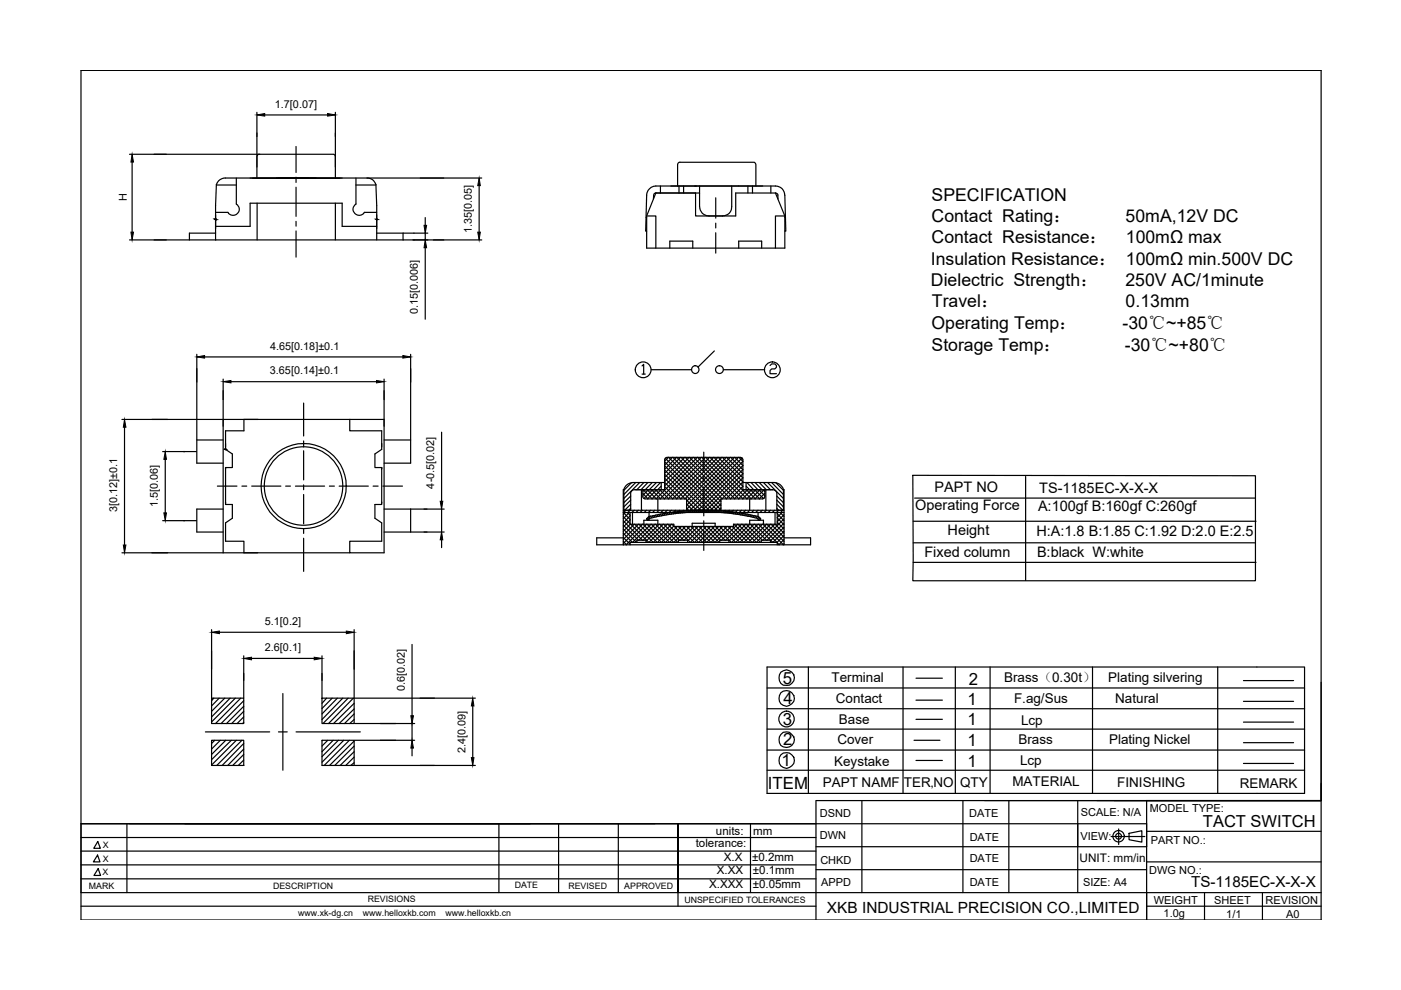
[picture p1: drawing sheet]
<svg xmlns="http://www.w3.org/2000/svg" width="297mm" height="210mm" viewBox="0 0 297 210" stroke-linecap="round" stroke-linejoin="round" font-family="sans-serif">
<g fill="none" stroke="#000" stroke-width=".25">
<path d="M32.7 32.7h22.4M45.9 39.2h4.2M50.1 37.7v5.6a1.29 1.29 0 0 1 .2 2 1.29 1.29 0 0 1-2-.3h-2.6M53.5 37.8h18.6M54.5 37.8v-4.6l.3-.5h15.9l.4 .5v4.6M54.5 28.2v7.2M62.8 31.1v5.5M62.8 37.6v1.1M62.8 39.7v6.2M71.1 28.2v7.2M75.5 37.7v5.6a1.29 1.29 0 0 0-.3 2 1.29 1.29 0 0 0 2-.3h2.7M75.5 39.2h4.2"/>
<path d="M77.9 37.7h16.2M140 39.4v1.5M143.7 39.4v-4.5l.3-.5h15.9l.4 .5v4.5M144 39.4v1.5M144.9 39.4v1.5M148.3 39.4v4.4a2.01 2.01 0 0 0 1.9 1.9l3 .1a1.88 1.88 0 0 0 1.9-2v-4.4M158.6 39.4v1.5M159.5 39.4v1.5M163.4 39.4v1.5M32.7 50.9h7.4M45.7 50.9l.2-11.8a1.97 1.97 0 0 1 1.9-1.4h30a1.87 1.87 0 0 1 1.9 1.4l.2 11.8M45.7 49.4h-5.5v1.5h53.9"/>
<path d="M45.7 48h7.3v-4.9h19.5v4.9h7.4M45.7 50.8v.1M54.5 43.1v7.8M62.8 46.9v1M62.8 49v5.5M71.1 43.1v7.8M79.9 49.4h7.9M85.5 49.4v1.5M137 46.1h.1M137.1 49h-.2l.2-7.6a2.03 2.03 0 0 1 2-2h25.4a1.95 1.95 0 0 1 1.9 2l.2 7.6h-.2M137.1 45.8h2v6.8M139.1 40.9l-.4 .2-.2 1.1"/>
<path d="M139.1 40.9l-2 4.9v6.8h29.3v-6.8M139.1 40.9h9.2M142 52.6v-1.5h4.9v1.5M147.5 40.9v4.9h8.5v-4.9h8.4M151.8 41.9v4.4M151.8 47.3v1M151.8 49.3v4.4M156.6 52.6v-1.5h4.9v1.5M164.4 40.9l.5 .3 .1 1M164.4 40.9l2 4.9M166.4 45.8h-2v6.8M166.4 46.1h.1"/>
<path d="M41.7 78.1v15.1M87.1 78.1v15.1M136.1 77.6l.4-.4v2.1M136.1 79.3h.7M138.1 78.4h8.5M151.5 74.4l-3.5 3.4M153.4 78.4h8.7M163.3 77.5l.3-.3h.7l.3 .3v.4l-.3 .3h-.7l-.3 .4v.6h1.3M32.2 88.9h15.1M38.9 95.7h2.7M47.3 93.3h-5.6v4.9h5.6M47.3 82.8v6"/>
<path d="M47.3 88.9v28.3M47.8 99.1v.3M54.6 88.9h-7.3v1.5M64.4 85.5v6.9M64.4 93.5v1.1M64.4 95.6v6.2M74.2 88.9h-22.5v2.4h-3.9v4l1.5 1v2.8h-1.5v7.9h1.5v2.9l-1.5 1v3.9h3.9v2.4M81.4 88.9v28.3h-7.2v-2.4h6.7v-3.9l-1.4-1v-2.9h1.4v-7.9v.3M81.4 90.4v-1.5h-7.2v2.4h6.7v4l-1.4 1v2.8h1.4M81.4 93.3h5.7v4.9h-5.7M81.4 82.8v6M140.9 99.6l8.6 8.5"/>
<path d="M140.9 98.7l9.4 9.4M140.9 97.9l10.3 10.3M140.9 97.8l.9-.8 11 11.1M141 97.1l11.1 11.1M142.6 97l-1.7 1.6M142.6 97l10.3 10.2M143.5 97l-2.6 2.5M143.5 97l9.4 9.3M144.3 97l-3.4 3.4M144.4 97l8.7 8.8M145.2 97l-4.3 4.2M145.3 97l8.8 8.8"/>
<path d="M146.1 97l-5.2 5.1M146.2 97l8.7 8.8M147 97l-6.1 6M147.1 97l8.7 8.8M147.9 97l-8.8 8.8M147.9 97l8.8 8.8M148.7 97l-8.8 8.8M148.8 97l8.8 8.8M149.2 95.9v4.2M149.6 97l-8.8 8.8M149.6 97l8.8 8.8M150.4 97l-8.7 8.8"/>
<path d="M150.5 97l8.8 8.8M151.3 97l-8.7 8.8M151.4 97l6.1 6.1-2.7 2.7M152.2 97l-8.8 8.8M152.3 97l5.2 5.2-3.5 3.6M153.1 97l-8.8 8.8M153.1 97l4.4 4.3M154 97l-8.8 8.8M154 97l3.5 3.4-7.7 7.7M154.8 97l-9.2 9.3M154.9 97l2.6 2.6M155.7 97l-10.1 10.1"/>
<path d="M155.8 97l1.7 1.7-9.5 9.4M156.6 97l-11 11M156.7 97l.8 .8-10.4 10.4M157.3 97.1l-11 11.1M157.5 99.6l-8.6 8.5M32.2 117.2h42M38.9 110.4h2.7M46.1 103.1h4.1M47.3 107.9h-5.6v4.9h5.6M47.8 106.5v.2M51.3 103.1h1M53.4 103.1h6.1"/>
<path d="M60.6 103.1h1M62.6 103.1h6.2M64.4 102.8v1M64.4 104.8v6.3M64.4 112.1v1M64.4 114.1v7M69.8 103.1h1.1M71.9 103.1h6.2M79.1 103.1h1.1M80.9 106.5v.2M81.2 103.1h4.1M81.4 107.9h9.1"/>
<path d="M81.4 112.8h9.1M87.1 107.9v4.9M132.2 108.2h34M132.2 114h-5.7v1.5h45.4v-1.5h-5.7M132.2 114.8l.6 .7M132.2 113.9l1.4 1.5M132.2 112.2l2.7 2.8M132.2 111.3l3.2 3.2M132.2 110.4l4 4.1M132.2 109.5l1.4 1.5M132.3 103.8h-.1v11.7M132.6 108.7l-.4 .4"/>
<path d="M132.7 108.2l-.5 .5M133 108.7l.6 .5M133.4 108.7l-1.2 1.3M133.6 108.7v2.5h9.3v.4h12.6v-.4h9.3v-2.5M133.6 108.2l-.5 .5M133.6 115.5v-.5h31.2v.5M133.6 109.4l-1.4 1.5M133.6 110.3l-1.4 1.4M133.6 111.2l-1.4 1.4M133.7 111.2l3.9 3.8 3.9-3.8M133.7 105.2l-1.4 1.4M133.7 106l-1.4 1.5"/>
<path d="M133.7 106.9l-1.3 1.3M133.7 107.8l-.4 .4M133.9 102.3l-1.6 1.7M134.1 108.7v2.5M134.5 108.2l-.5 .5M134.5 111.2l-2.3 2.3M134.6 111.2l3.9 3.8 3.9-3.8M134.6 103.8h6.3v-6.3l.1-.3 .4-.2h15.8l.3 .5v6.3M134.8 102.3l-2.5 2.5M135 114.9v-.4h2v.5M135.3 108.2l-.4 .5M135.4 111.2l-3.2 3.2"/>
<path d="M135.5 111.2l3.8 3.8M135.6 102.3l-3.3 3.4M136 103.8v4.4M136.2 108.2l-.5 .5M136.3 103.8v1.6l.5 .4h8.8v2.1l.3 .5h6.6l.4-.5v-2.1h8.8l.4-.4 .1-1.6h-4.7M136.3 104.6l1.1 1.2M136.3 103.8l2 2M136.5 111.2v-.9h3v.9M136.5 102.3l-1.5 1.5M136.6 103.8l-.3 .4M137.1 108.2l-.5 .5M137.1 111.2l-4.4 4.3"/>
<path d="M137.1 109.9a2.64 2.64 0 0 1 2-.7 51 51 0 0 1 21.7 .3l.5 .5-.2 .3a2.85 2.85 0 0 0-2-.8 48.3 48.3 0 0 0-21.4 .4l-.4 .4zM137.2 111.2l3.9 3.8 3.4-3.4M137.2 103.8l2 2M137.4 102.3l-1.5 1.5M137.5 103.8l-1.2 1.2M137.6 108.7v1.6M137.9 109.4l-.7 .7M138 108.2l-.6 .5M138 111.2l-3.9 3.8-1.9-1.9M138.1 111.2l3.9 3.8 3.4-3.4M138.1 103.8l2 2M138.3 102.3l-1.5 1.5"/>
<path d="M138.4 103.8l-1.9 1.9M138.5 109.3l-.5 .5M138.8 108.2l-.4 .5M138.9 111.2l-3.4 3.3M139 111.2l3.9 3.8 3.4-3.4M139 103.8l1.9 2M139.1 109.2l-.6 .5M139.2 102.3l-1.5 1.5M139.3 103.8l-2 2M139.5 105.8v2.4M139.6 109.1l-.5 .5M139.7 108.2l-.4 .5"/>
<path d="M139.8 111.2l-3.5 3.3M139.9 111.2l3.8 3.8 .1-.1M139.9 103.8l1.9 2M140 102.3l-1.4 1.5M140.1 109l-.5 .5M140.2 103.8l-2 2M140.2 102.3v1.5M140.2 103.1l-.8 .7M140.6 108.2l-.5 .5M140.6 111.2l-3.6 3.6M140.7 108.9l-.5 .5M140.7 111.2l3.4 3.3"/>
<path d="M140.7 103.8l1.9 2M140.9 102.3h-6.8a2.05 2.05 0 0 0-1.8 1.5v4.4h1.4l.1-3.9a2.2 2.2 0 0 1 2.1-.5h.6M140.9 103.2l2.6 2.6M140.9 102.3l3.5 3.5M140.9 101.4l4.4 4.4M140.9 100.5l7.7 7.6M141.2 108.8l-.5 .4M141.5 108.2l-.5 .5M141.6 111.2l3.4 3.3M141.7 108.7l-.5 .5M142.2 108.7l-.4 .4M142.4 108.2l-.6 .5"/>
<path d="M142.4 111.2l.5 .3-3.5 3.5M142.7 108.6l-.4 .4M142.9 111.6l3.5 3.4 3.4-3.4M143.2 108.2l-.3 .3M143.2 108.5l-.4 .5M143.6 111.6l-3.4 3.4-3.9-3.8-4.1 4M143.7 108.4l-.5 .5M143.8 111.6l3.5 3.4 3.4-3.4M143.8 115v-.5h2v.5M144.1 108.2l-.3 .2M144.2 108.4l-.5 .4M144.7 111.6l3.4 3.4 3.4-3.4"/>
<path d="M144.7 108.4l-.5 .4M144.9 108.2l-.1 .2M145.1 108.3l-.4 .4M145.6 111.6l3.4 3.4 3.4-3.4M145.6 107.8l.4 .4M145.6 106.9l1.3 1.3M145.6 106l2.1 2.2M145.7 108.3l-.5 .4M146.1 108.2l-.4 .5M146.5 111.6l3.3 3.4 3.4-3.4M146.6 108.2l-.4 .4M146.8 111.6v-.7h4.8v.7l3.5 3.4"/>
<path d="M147.1 108.2l-.5 .4M147.2 111.6l-3 2.9M147.3 111.6l3.4 3.4 3.5-3.4M147.5 108.2l-.4 .4M147.9 108.1l-.3 .5M148 111.6l-2.9 2.9M148.2 111.6l3.4 3.4 3.5-3.4M148.4 108.1l-.4 .5M148.8 108.1l-.4 .4M148.9 111.6l-3.1 3.1M149.1 111.6l3.4 3.4 .1-.1M149.2 101.1v1"/>
<path d="M149.2 103.2v6.2M149.2 110.4v1.1M149.2 112.5v4.2M149.3 108.1l-.4 .4M149.7 108.1l-.4 .4M149.9 111.6l3 2.9M150.1 108.1l-.3 .4M150.6 108.1l-.4 .4M150.8 111.6l2.9 2.9M151 108.2l-.4 .4M151.4 108.2l-.4 .4M151.8 108.2l-.3 .4"/>
<path d="M152.2 108.2l-.4 .4M152.6 115v-.5h1.9v.5M152.6 108.3l-.3 .3M152.9 108.2l-.2 .1M152.9 105.9l-2.2 2.3M152.9 106.8l-1.4 1.4M152.9 107.7l-.5 .5M153 108.3l-.3 .4M153.5 108.3l-.4 .4M153.7 108.2l-.1 .2M153.9 108.4l-.4 .3M154.3 108.4l-.4 .3"/>
<path d="M154.6 108.2l-.2 .2M154.7 108.4l-.4 .4M155.1 108.5l-.4 .3M155.2 111.6l3.4 3.4 3.9-3.8 3.7 3.6M155.4 108.5l-.3 .4M155.5 108.2l-.3 .3M155.6 111.2l3.9 3.8M155.8 108.6l-.3 .4M156.2 108.7l-.3 .3M156.4 108.2l-.5 .4M156.4 111.2l-3.5 3.3M156.4 111.2l3.9 3.8 4-3.8"/>
<path d="M156.6 108.7l-.4 .3M157 108.7l-.4 .4M157.2 108.2l-.5 .5M157.3 111.2l-3.4 3.3M157.3 111.2l3.9 3.8M157.3 108.8l-.3 .4M157.5 102.3h6.7a2.05 2.05 0 0 1 1.9 1.5v4.4h-1.4v-3.7l-.4-.5-.3-.2h-6.5M157.5 101.3l-4.4 4.5M157.6 103.8l-1.9 2M157.7 108.9l-.3 .3M158.1 108.2l-.5 .5M158.1 109l-.3 .3"/>
<path d="M158.2 102.3v1.5M158.2 103.1l.7 .7M158.2 103.8l2 2M158.4 102.3l1.4 1.5M158.4 109l-.3 .3M158.5 103.8l-1.9 2M158.8 109.1l-.3 .3M158.9 105.8v2.4l-.4 .5M158.9 111.2v-.9h3v.9M159 111.2l-3.9 3.8M159.1 111.2l3.4 3.3M159.1 103.8l2 2"/>
<path d="M159.2 109.2l-.3 .3M159.2 102.3l1.5 1.5M159.4 103.8l-2 2M159.5 109.2l-.3 .3M159.8 108.2l-.4 .5M159.9 111.2l-3.9 3.8-3.4-3.4M159.9 109.3l-.3 .3M160 111.2l3.9 3.8 2.3-2.4M160 103.8l1.9 1.9M160.1 102.3l1.5 1.5M160.3 109.4l-.4 .3M160.3 103.8l-2 2"/>
<path d="M160.6 109.5l-.3 .3M160.7 108.2l-.5 .5M160.7 108.7v.8M160.7 110.1v.2M160.7 111.2l-3.8 3.8-3.5-3.4M160.8 111.2l3.9 3.8 1.5-1.5M160.9 103.8l1.3 1.3M160.9 109.6l-.3 .3M161 102.3l1.5 1.5M161.1 109.8l-.3 .3M161.1 103.8l-1.9 2M161.4 115v-.5h2v.5"/>
<path d="M161.4 114.9l-.1 .1M161.6 108.2l-.5 .5M161.7 114.5l-3.6-3.3-3.6 3.5M161.7 111.2l-4 3.8-3.4-3.4M161.7 111.2l4.4 4.3M161.7 103.8l.5 .4M161.9 102.3l1.5 1.5M162 103.8l-2 2M162.1 105.5l-.2 .2M162.2 104.6l-1.3 1.2M162.4 103.8v4.4M162.5 108.2l-.5 .5"/>
<path d="M162.8 102.3l3.3 3.4M163.4 108.2l-.5 .5M163.4 111.2l-3.9 3.8M163.5 111.2l2.7 2.7M163.6 102.3l2.5 2.5M164.2 108.2l-.5 .5M164.3 108.7v2.5l1.9 1.9M164.5 102.3l1.6 1.7M164.7 107.8l.4 .4-.5 .5M164.7 106.9l1.3 1.3-.5 .5M164.7 106l1.4 1.5M164.7 105.2l1.4 1.4"/>
<path d="M164.8 115l.4 .5M164.8 110.7l1.4 1.5M164.8 109.8l1.4 1.5M164.8 108.9l1.4 1.5M165 108.7l-.2 .1M165.4 108.7l.8 .8M165.8 108.7l-1 1M166.1 103.8h.1v11.7M166.2 108.7h-34l1.4 1.4M166.2 109.1l-1.4 1.5M166.2 110l-4.5 4.5M166.2 110.9l-3.6 3.6"/>
<path d="M166.2 111.8l-2.8 2.9M166.2 114.4l-1.1 1.1M166.2 115.3l-.2 .2M44.9 138v10M75.1 138v10M43.5 155.2h13.7M44.9 157h6.8v5.3h-6.8zM44.9 148h6.8v5.4h-6.8zM45.3 148l-.4 .6M45.5 157l-.6 .6M46.5 148l-1.6 1.7M46.7 157l-1.8 1.8"/>
<path d="M47.7 148l-2.8 2.8M47.9 157l-3 3M48.8 148l-3.9 4M49.1 157l-4.2 4.1M49.9 148l-5 5.1M50.1 157l-5.2 5.2M51 148l-5.3 5.4M51.3 157l-5.3 5.3M51.7 142.8v5.2M51.7 148.6l-4.8 4.8M51.7 149.8l-3.7 3.6M51.7 150.8l-2.6 2.6"/>
<path d="M51.7 152l-1.4 1.4M51.7 153.1l-.2 .3M51.7 157.6l-4.6 4.7M51.7 158.8l-3.4 3.5M51.7 160l-2.4 2.3M59 155.2h1.9M60 147.1v16.2M62.8 155.2h13.6M68.3 148h6.8v5.4h-6.8zM68.3 157h6.8v5.3h-6.8zM68.3 142.8v5.2M68.3 157h.1"/>
<path d="M69.2 148l-.9 1.1M69.5 157l-1.2 1.2M70.4 148l-2.1 2.2M70.6 157l-2.3 2.4M71.5 148l-3.2 3.4M71.7 157l-3.4 3.4M72.7 148l-4.4 4.6M72.9 157l-4.6 4.6M73.8 148l-5.3 5.4M74.1 157l-5.4 5.3M74.9 148l-5.2 5.4M75.1 149.1l-4.4 4.3"/>
<path d="M75.1 150.3l-3.2 3.1M75.1 151.4l-2 2M75.1 152.6l-.9 .8M75.1 157.1l-5.2 5.2M75.1 158.2l-4.1 4.1M75.1 159.4l-3 2.9M75.2 157h8.7M75.2 148h16.9M75.2 153.4h8.7M162.6 145.9h114M162.6 150.3h114M162.6 154.6h114"/>
<path d="M162.6 159h114M165.6 142.5a1.68 1.68 0 0 1 2.3 0 1.68 1.68 0 0 1 0 2.4 1.68 1.68 0 0 1-2.3 0 2.03 2.03 0 0 1 0-2.4zM171.4 141.4v26.8M191.5 141.4v26.8M193.8 157h5.5M194.2 148.4h5.6M194.2 152.5h5.6M194.2 143.8h5.6M202.6 141.4v26.8M209.9 141.4v26.8M231.6 141.4v26.8M258.2 141.4v26.8"/>
<path d="M263.6 153.1h10.7M263.6 157.5h10.7M263.6 144.3h10.7M263.6 148.7h10.7M266.5 141.4h-103.9v26.8M17.2 174.7h225.9M17.2 177.6h155.8M26.9 174.7v14.6M51.7 162.2v.1M51.7 161.1l-1.2 1.2M75.1 160.5l-1.8 1.8M75.1 161.7l-.7 .6"/>
<path d="M75.2 162.3h16.9M105.8 174.7v14.6M118.4 174.7v14.6M131.1 174.7v14.6M159.1 174.7v14.6M162.6 163.3h114M173 169.7h107.1h-37v25.4M173 179.5h70.1M173 169.8v25.3M182.7 169.7v19.6M194.2 161.2h5.6M204.2 169.7v19.6"/>
<path d="M213.9 169.7v19.6M228.5 169.7v19.6M235.6 177.4h7.1M239.4 176.7l2.7-.6v2.4l-2.7-.5zM243.1 176.3h37M263.6 161.9h10.7M17.2 195.1v-180.2h262.9v180.2M17.2 192.1h155.8M17.2 189.3h262.9M17.2 183.4h155.8M17.2 186.3h155.8M17.2 180.5h155.8"/>
<path d="M143.7 189.3v-14.6v17.4M173 184.4h70.1M243.1 192.1h37M243.1 182.7h37M255.4 189.3v5.8M267.7 189.3v5.8"/>
<circle cx="136.4" cy="78.4" r="1.67"/>
<circle cx="147.4" cy="78.3" r=".81"/>
<circle cx="152.5" cy="78.4" r=".83"/>
<circle cx="163.8" cy="78.4" r="1.67"/>
<circle cx="64.4" cy="103" r="8.3"/>
<circle cx="64.4" cy="103" r="9"/>
<circle cx="166.7" cy="148" r="1.66"/>
<circle cx="166.8" cy="152.4" r="1.65"/>
<circle cx="166.8" cy="156.9" r="1.66"/>
<circle cx="166.8" cy="161.2" r="1.67"/>
</g>
<!-- layer: 0 -->
<g fill="none" stroke="#000" stroke-width=".25">
<path d="M27.5 32.7h7.7M28 34.4v14.8M54.5 23.8v5.1M56.1 24.4h13.4M71.1 23.8v5.1M89.1 37.7h13M101.6 39.4v9.8M27.5 50.9h7.7M87.7 50.9h3M87.7 49.4h3M90.2 46.1v1.7M90.2 49.4v1.5"/>
<path d="M90.2 52.5v15.2M91.9 50.9h10.2M41.7 75.1v5.9M43.4 75.7h42M87.1 75.1v5.9M25.9 88.9h9.6M26.4 90.6v25M34.5 95.7h4.7M35 97.4v11.3M47.3 80.4v4.3M49 80.9h30.8M81.4 80.4v4.3"/>
<path d="M93.6 91.6v14.7M25.9 117.2h9.6M34.5 110.4h4.7M89.9 112.8h4.3M89.9 107.9h4.3M93.6 107.9v4.9M93.6 114.5v1.6M193.5 100.8l72.7 .1v22.2h-72.7zM193.6 110.5h72.7M193.6 115.1h72.5M193.6 119.2h72.7M193.9 105.6h72.3"/>
<path d="M217.5 101v22.1M44.9 133.5v8.4M46.5 134.1h26.9M51.7 139.1v5.2M53.3 139.6h13.3M68.3 139.1v5.2M75.1 133.5v8.4M87.4 136.6v15.2M80.6 157h7.3M80.6 153.4h7.3M87.4 153.4v3.6M87.4 158.6v1.7"/>
<path d="M89.1 148h11.7M100.2 149.7v10.9M266.5 141.4h10.1v26.8h-114M280.1 144.6v25.1h-71.3M17.2 174.7h155.8M20.7 178.4l.6 1.5h-1.4zM89.1 162.3h11.7M237.2 175.8v3.3M280.1 166.1v3.6h-47.5M17.2 195.1h262.9M20.7 181.3l.5 1.4h-1.4zM20.8 184.2l.5 1.4h-1.4z"/>
<circle cx="237.2" cy="177.3" r="1.21"/>
<circle cx="237.2" cy="177.3" r=".61"/>
</g>
<g fill="#000" stroke="#000" stroke-width=".21">
<path d="M79.8 46.5l.2 .1zM79.8 46.5h.2zM47.7 95.2l.2 .1zM47.7 95.2h.2z"/>
<path d="M45.7 46.4l.1 .1zM45.6 46.5h.2z"/>
<path d="M45.6 46.5l.2 .1zM45.6 46.5l.2 .1z"/>
<path d="M45.6 46.6h.2zM45.6 46.6h.1z"/>
<path d="M79.8 46.5l.2 .1zM79.8 46.6h.2z"/>
<path d="M47.7 95.2l.2 .1zM47.7 95.3h.2z"/>
</g>
<!-- layer: 0 -->
<g fill="#000" stroke="#000" stroke-width=".21">
<path d="M28 32.7l.3 1.7h-.5zM54.5 24.4l1.6-.3v.5zM69.5 24.1l1.6 .3-1.6 .2zM101.6 37.7l.2 1.7h-.5zM27.8 49.2h.5l-.3 1.7zM89.9 47.8h.6l-.3 1.6zM90.2 50.9l.3 1.6h-.6zM101.3 49.2h.5l-.2 1.7zM41.7 75.7l1.7-.3v.5zM85.4 75.4l1.7 .3-1.7 .2zM26.4 88.9l.3 1.7h-.6zM35 95.7l.3 1.7h-.6z"/>
<path d="M47.3 80.9l1.7-.2v.5zM79.8 80.7l1.6 .2-1.6 .3zM26.1 115.6h.6l-.3 1.6zM34.7 108.7h.6l-.3 1.7zM93.6 112.8l.3 1.7h-.6zM93.3 106.3h.6l-.3 1.6zM44.9 134.1l1.6-.3v.6zM51.7 139.6l1.6-.3v.6zM66.6 139.3l1.7 .3-1.7 .3zM73.4 133.8l1.7 .3-1.7 .3zM87.4 157l.3 1.6h-.6zM87.1 151.8h.6l-.3 1.6z"/>
<path d="M100.2 148l.3 1.7h-.6zM99.9 160.6h.6l-.3 1.7z"/>
</g>
<g font-size="3.7">
<text x="197.5" y="42.6">SPECIFICATION</text>
<text x="197.5" y="47.1">Contact Rating：</text>
<text x="238.7" y="47.1">50mA,12V DC</text>
<text x="197.5" y="51.6">Contact Resistance：</text>
<text x="238.7" y="51.6">100mΩ max</text>
<text x="197.3" y="56.1">Insulation Resistance： 100mΩ min.500V DC</text>
<text x="197.4" y="60.6">Dielectric Strength：</text>
<text x="197.6" y="65.1">Travel：</text>
<text x="238.6" y="60.6">250V AC/1minute</text>
<text x="238.7" y="65.1">0.13mm</text>
<text x="197.5" y="69.7">Operating Temp：</text>
<text x="238" y="69.7">-30℃~+85℃</text>
<text x="197.5" y="74.3">Storage Temp：</text>
<text x="238.5" y="74.3">-30℃~+80℃</text>
</g>
<g font-size="3.6">
<text x="166" y="145">5</text>
<text x="166.1" y="149.3">4</text>
<text x="205.1" y="149.4">1</text>
<text x="205.4" y="145.2">2</text>
<text x="166" y="153.8">3</text>
<text x="205.1" y="153.7">1</text>
<text x="166" y="158.1">2</text>
<text x="205.1" y="158.2">1</text>
<text x="162.8" y="167.4">ITEM</text>
<text x="165.7" y="162.5">1</text>
<text x="205.1" y="162.6">1</text>
</g>
<text font-size="3.5" x="255" y="175.3">TACT SWITCH</text>
<text font-size="3.3" x="175.3" y="193.5">XKB INDUSTRIAL PRECISION CO.,LIMITED</text>
<text font-size="3.2" x="252.5" y="188.1">TS-1185EC-X-X-X</text>
<g font-size="3.1">
<text x="198.1" y="104.3">PAPT NO</text>
<text x="220.3" y="104.5">TS-1185EC-X-X-X</text>
<text x="194" y="108.2">Operating Force</text>
<text x="200.9" y="113.5">Height</text>
<text x="219.7" y="113.6">H:A:1.8 B:1.85 C:1.92 D:2.0 E:2.5</text>
<text x="220.1" y="108.4">A:100gf B:160gf C:260gf</text>
<text x="196" y="118.1">Fixed column</text>
<text x="219.9" y="118.2">B:black W:white</text>
</g>
<g font-size="2.9">
<text x="176.3" y="144.5">Terminal</text>
<text x="177.2" y="149">Contact</text>
<text x="212.9" y="144.6">Brass（0.30t）</text>
<text x="215" y="149.1">F.ag/Sus</text>
<text x="235" y="144.6">Plating silvering</text>
<text x="236.5" y="149.1">Natural</text>
<text x="177.9" y="153.4">Base</text>
<text x="216.5" y="153.6">Lcp</text>
<text x="177.5" y="157.7">Cover</text>
<text x="215.9" y="157.8">Brass</text>
<text x="235.1" y="157.7">Plating Nickel</text>
<text x="174.4" y="166.9">PAPT NAMF TER‚NO QTY</text>
<text x="176.9" y="162.3">Keystake</text>
<text x="214.7" y="166.7">MATERIAL</text>
<text x="216.3" y="162.2">Lcp</text>
<text x="236.9" y="166.9">FINISHING</text>
<text x="262.9" y="167.2">REMARK</text>
</g>
<g font-size="2.5">
<text x="147.5" y="179.6">tolerance:</text>
<text x="151.8" y="176.9">units:</text>
<text x="159.7" y="176.9">mm</text>
<text x="152" y="185.4">X.XX</text>
<text x="153.5" y="182.6">X.X</text>
<text x="159.5" y="182.6">±0.2mm</text>
<text x="159.6" y="185.4">±0.1mm</text>
<text x="228.9" y="182.9">UNIT: mm/in</text>
<text x="150.4" y="188.2">X.XXX</text>
<text x="159.6" y="188.2">±0.05mm</text>
</g>
<g font-size="2.3">
<text x="58.3" y="22.8">1.7[0.07]</text>
<text x="26.9" y="42.6" transform="rotate(-90 26.9 42.6)">H</text>
<text x="100" y="49.5" transform="rotate(-90 100 49.5)">1.35[0.05]</text>
<text x="88.6" y="66.7" transform="rotate(-90 88.6 66.7)">0.15[0.006]</text>
<text x="57.3" y="74.1">4.65[0.18]±0.1</text>
<text x="57.2" y="79.4">3.65[0.14]±0.1</text>
<text x="33.5" y="107.6" transform="rotate(-90 33.5 107.6)">1.5[0.06]</text>
<text x="92.1" y="103.6" transform="rotate(-90 92.1 103.6)">4-0.5[0.02]</text>
<text x="24.8" y="108.7" transform="rotate(-90 24.8 108.7)">3[0.12]±0.1</text>
<text x="56.2" y="132.5">5.1[0.2]</text>
<text x="56.2" y="138">2.6[0.1]</text>
<text x="85.8" y="146.5" transform="rotate(-90 85.8 146.5)">0.6[0.02]</text>
<text x="98.7" y="159.6" transform="rotate(-90 98.7 159.6)">2.4[0.09]</text>
<text x="173.8" y="173.1">DSND</text>
<text x="205.5" y="173.3">DATE</text>
<text x="229.1" y="173.1">SCALE: N/A</text>
<text x="243.8" y="172.1">MODEL TYPE:</text>
<text x="173.8" y="177.8">DWN</text>
<text x="205.6" y="178.3">DATE</text>
<text x="229.1" y="178.1">VIEW:</text>
<text x="244" y="178.9">PART NO.:</text>
<text x="173.9" y="183.2">CHKD</text>
<text x="205.6" y="182.9">DATE</text>
<text x="243.7" y="185.3">DWG NO.:</text>
<text x="174.1" y="187.8">APPD</text>
<text x="205.6" y="187.8">DATE</text>
<text x="229.6" y="187.8">SIZE: A4</text>
<text x="244.6" y="191.7">WEIGHT</text>
<text x="257.5" y="191.7">SHEET</text>
<text x="268.3" y="191.6">REVISION</text>
<text x="246.7" y="194.3">1.0g</text>
<text x="260" y="194.7">1/1</text>
<text x="272.7" y="194.6">A0</text>
</g>
<g font-size="1.9">
<text x="21.8" y="179.8">X</text>
<text x="21.7" y="185.6">X</text>
<text x="21.8" y="182.8">X</text>
<text x="18.9" y="188.5">MARK</text>
<text x="57.9" y="188.4">DESCRIPTION</text>
<text x="78" y="191.3">REVISIONS</text>
<text x="109.1" y="188.3">DATE</text>
<text x="120.5" y="188.4">REVISED</text>
<text x="132.4" y="188.5">APPROVED</text>
<text x="145.1" y="191.5">UNSPECIFIED TOLERANCES</text>
<text x="63.2" y="194.2">www.xk-dg.cn</text>
<text x="76.9" y="194.2">www.helloxkb.com</text>
<text x="94.5" y="194.2">www.helloxkb.cn</text>
</g>
</svg>
